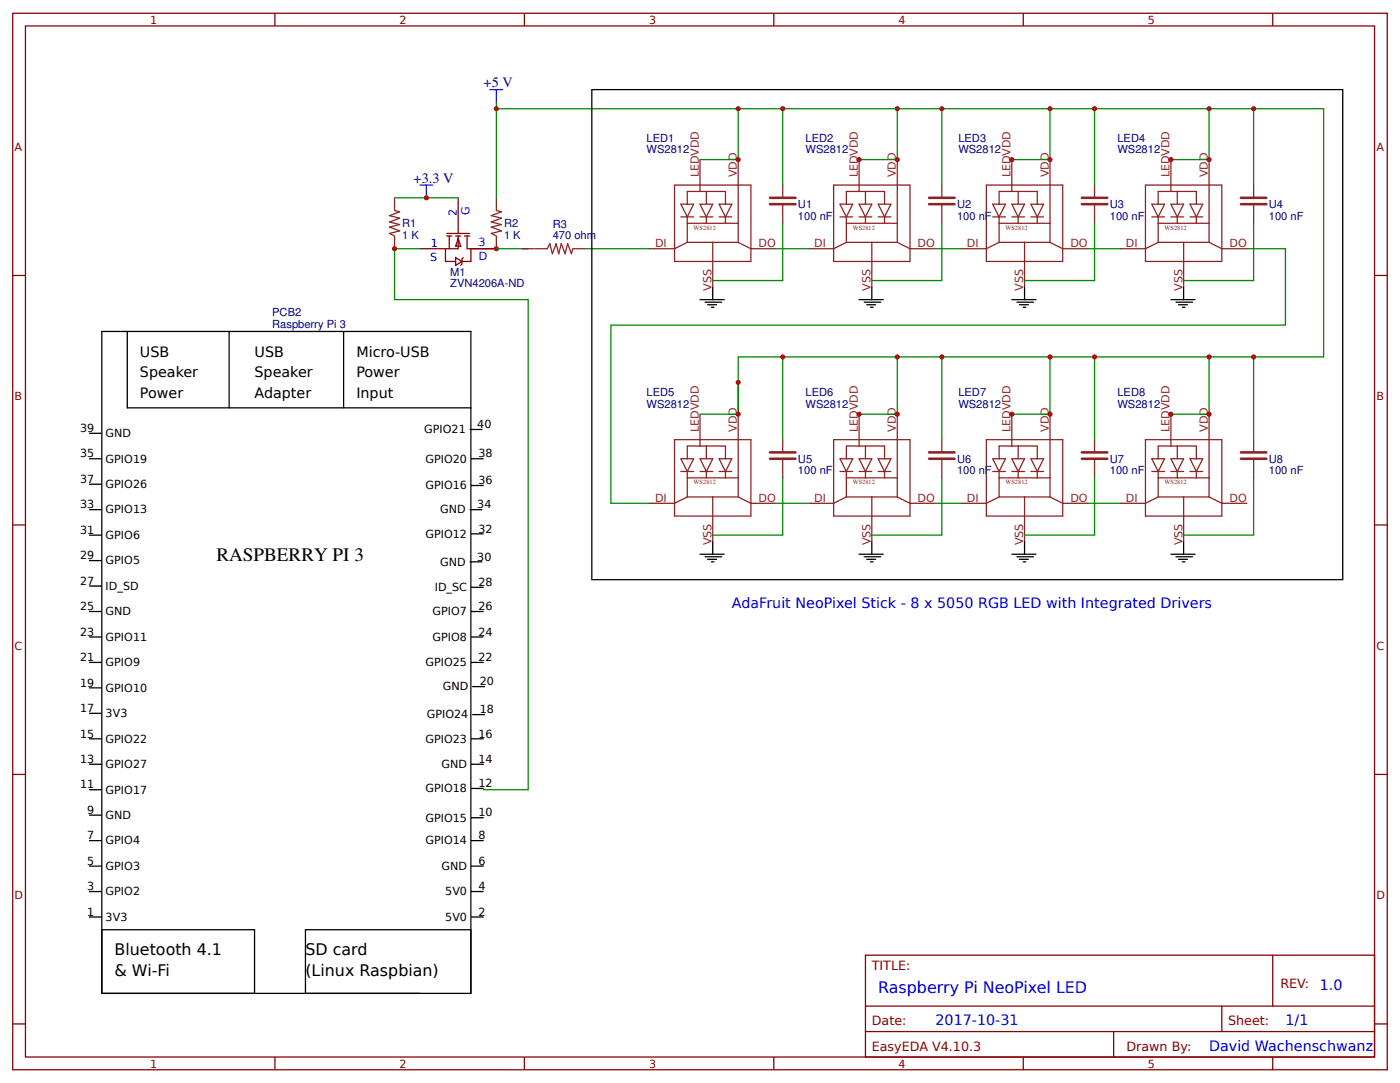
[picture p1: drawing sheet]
<svg xmlns="http://www.w3.org/2000/svg" width="293mm" height="227mm" viewBox="0 0 293 227" stroke-linecap="round" stroke-linejoin="round" font-family="sans-serif">
<g fill="none" stroke="#800" stroke-width=".27">
<path d="M2.7 2.8h288v221.3h-288zM5.3 5.4h282.7v216.1h-282.7zM57.6 2.8v2.6M109.9 2.8v2.6M162.2 2.8v2.6M214.4 2.8v2.6M266.7 2.8v2.6M2.7 57.7h2.6M288 57.7h2.7M2.7 110h2.6M288 110h2.7M2.7 162.3h2.6"/>
<path d="M288 162.3h2.7M2.7 214.5h2.6M181.4 200.1h106.6v21.4h-106.6zM181.4 210.8h106.6M181.4 216.1h106.6M233.4 216.1v5.4M256 210.8v5.3M266.7 200.1v10.7M288 214.5h2.7M57.6 221.5v2.6M109.9 221.5v2.6M162.2 221.5v2.6"/>
<path d="M214.4 221.5v2.6M266.7 221.5v2.6"/>
</g>
<g fill="#fefefe" stroke="#800" stroke-width=".27">
<path d="M96 50l.5 1.6h-1z"/>
<path d="M95.5 54l1.3 .8-1.3 .8z"/>
</g>
<path d="M88 52.1h5.3M93.6 48.9h4.8M93.6 49.4h1.1M94.1 49.4v2.7M95.5 49.4h1M96 49.4v2.7h-2.7v2.7h2.2M96 41.4v7.5M97.1 54l-.3 .2v1.1l-.3 .3M97.3 49.4h1.1M97.9 49.4v2.7h.8v2.7h-1.9M98.7 52.1h5.3" fill="none" stroke="#800" stroke-width=".27"/>
<g fill="none" stroke="#8d2323" stroke-width=".27">
<path d="M240 38.8h16v16h-16zM245.4 33.4v6.7M253.4 33.4v17.4M82.7 41.4v2.7l1 .3-2.1 .8 2.1 .5-2.1 .8 2.1 .5-2.1 .6 2.1 .8-2.1 .5 1.1 .5v2.7M104 41.4v2.7l1.1 .3-2.2 .8 2.2 .5-2.2 .8 2.2 .5-2.2 .6 2.2 .8-2.2 .5 1.1 .5v2.7M241.4 42.8h2.6l-1.3 2.6zM241.4 45.4h2.6M242.7 50.8l-2.7 1.3h-5.3M242.7 42.8v-2.7h8v2.7M242.7 45.4v5.4M242.7 50.8h10.7M242.7 46.8h10.7"/>
<path d="M245.4 42.8h2.6l-1.3 2.6zM245.4 45.4h2.6M246.7 40.1v2.7M246.7 45.4v1.4M248 50.8v9.3M249.4 42.8h2.6l-1.3 2.6zM249.4 45.4h2.6M250.7 45.4v1.4M253.4 50.8l2.6 1.3h5.4"/>
</g>
<path d="M245.4 62.8h5M246.4 63.3h3.5M247 63.8h1.8M247.8 64.4h.5M248 60.1v2.7" fill="none" stroke="#000" stroke-width=".27"/>
<circle cx="104" cy="52.1" r=".53" fill="#c00"/>
<path d="M82.7 41.4h13.3" fill="none" stroke="#080" stroke-width=".27"/>
<path d="M88 38.8h2.7M89.3 38.8v2.6" fill="none" stroke="#00f" stroke-width=".27"/>
<circle cx="89.3" cy="41.4" r=".53" fill="#c00"/>
<path d="M102.7 18.8h2.6M104 18.8v2.6" fill="none" stroke="#00f" stroke-width=".27"/>
<path d="M104 22.8h173.4v52h-122.7v12M104 21.4v20M104 52.1h6.7M122.7 52.1h13.3" fill="none" stroke="#080" stroke-width=".27"/>
<g fill="none" stroke="#8d2323" stroke-width=".27">
<path d="M141.4 38.8h16v16h-16zM146.7 33.4v6.7M154.7 33.4v17.4M174.7 38.8h16v16h-16zM180 33.4v6.7M188 33.4v17.4M206.7 38.8h16v16h-16zM212 33.4v6.7M220 33.4v17.4M109.3 52.1h5.4l.5-1.1 .5 2.2 .8-2.2 .6 2.2 .5-2.2 .8 2.2 .5-2.2 .8 2.2 .3-1.1h2.7M142.7 42.8h2.7l-1.4 2.6zM142.7 45.4h2.7"/>
<path d="M144 50.8l-2.6 1.3h-5.4M144 42.8v-2.7h8v2.7M144 45.4v5.4M144 50.8h10.7M144 46.8h10.7M146.7 42.8h2.7l-1.4 2.6zM146.7 45.4h2.7M148 40.1v2.7M148 45.4v1.4M149.4 50.8v9.3M150.7 42.8h2.7l-1.4 2.6zM150.7 45.4h2.7"/>
<path d="M152 45.4v1.4M154.7 50.8l2.7 1.3h5.3M176 42.8h2.7l-1.3 2.6zM176 45.4h2.7M177.4 50.8l-2.7 1.3h-5.3M177.4 42.8v-2.7h8v2.7M177.4 50.8h10.6M177.4 46.8h10.6M177.4 45.4v5.4M180 42.8h2.7l-1.3 2.6zM180 45.4h2.7M181.4 40.1v2.7"/>
<path d="M181.4 45.4v1.4M182.7 50.8v9.3M184 42.8h2.7l-1.3 2.6zM184 45.4h2.7M185.4 45.4v1.4M188 50.8l2.7 1.3h5.3M208 42.8h2.7l-1.3 2.6zM208 45.4h2.7M209.4 50.8l-2.7 1.3h-5.3M209.4 42.8v-2.7h8v2.7M209.4 50.8h10.6M209.4 46.8h10.6"/>
<path d="M209.4 45.4v5.4M212 42.8h2.7l-1.3 2.6zM212 45.4h2.7M213.4 40.1v2.7M213.4 45.4v1.4M214.7 50.8v9.3M216 42.8h2.7l-1.3 2.6zM216 45.4h2.7M217.4 45.4v1.4M220 50.8l2.7 1.3h5.3"/>
</g>
<g fill="none" stroke="#000" stroke-width=".27">
<path d="M26.7 69.4v16.1h72M48 69.4v16.1M72 69.4v16.1M146.7 62.8h5.1M147.8 63.3h3.4M148.3 63.8h1.9M149.1 64.4h.5M149.4 60.1v2.7M180 62.8h5.1M181.1 63.3h3.5M181.6 63.8h1.9M182.4 64.4h.6"/>
<path d="M182.7 60.1v2.7M212 62.8h5.1M213.1 63.3h3.5M213.6 63.8h1.9M214.4 64.4h.6M214.7 60.1v2.7M18.7 96.1h2.6M18.7 90.8h2.6M98.4 90h2.7M98.7 96.1h2.6M18.7 117.5h2.6M18.7 112.1h2.6"/>
<path d="M18.7 106.8h2.6M18.7 101.5h2.6M98.4 117.7h2.7M98.4 106.8h2.7M98.7 111.9h2.6M98.7 101.7h2.6M18.7 138.8h2.6M18.7 133.5h2.6M18.7 128.1h2.6M18.7 122.8h2.6M98.7 138.8h2.6M98.7 133.5h2.6"/>
<path d="M98.7 128.1h2.6M98.7 123.1h2.6M18.7 154.8h2.6M18.7 149.5h2.6M18.7 144.1h2.6M98.7 154.8h2.6M98.9 149.7h2.7M98.9 143.9h2.7M18.7 176.1h2.6M18.7 170.8h2.6M18.7 165.5h2.6M18.7 160.1h2.6"/>
<path d="M98.7 176.1h2.6M98.7 171.3h2.6M98.7 165.2h2.6M98.7 160.1h2.6M18.7 192.1h2.6M18.7 186.8h2.6M18.7 181.5h2.6M21.3 194.8h32v13.3h-32zM64 194.8h34.7v13.3h-34.7zM98.7 192.1h2.6M98.7 186.8h2.6M98.7 181.5h2.6"/>
<path d="M88 208.1h-66.7v-138.7h77.4v138.7"/>
</g>
<circle cx="104" cy="22.8" r=".53" fill="#c00"/>
<path d="M154.7 22.8v10.6h-8M162.7 52.1h6.7M196 52.1h5.4M228 52.1h6.7" fill="none" stroke="#080" stroke-width=".27"/>
<g fill="#c00">
<circle cx="154.7" cy="22.8" r=".53"/>
<circle cx="154.7" cy="33.4" r=".53"/>
</g>
<path d="M164 38.8v2.6M164 42.8v4" fill="none" stroke="#8d2323" stroke-width=".27"/>
<path d="M161.4 41.4h5.3M161.4 42.8h5.3" fill="none" stroke="#8d2323" stroke-width=".53"/>
<path d="M164 22.8v16M164 46.8v12h-14.6" fill="none" stroke="#080" stroke-width=".27"/>
<circle cx="164" cy="22.8" r=".53" fill="#c00"/>
<path d="M197.4 38.8v2.6M197.4 42.8v4" fill="none" stroke="#8d2323" stroke-width=".27"/>
<path d="M194.7 41.4h5.3M194.7 42.8h5.3" fill="none" stroke="#8d2323" stroke-width=".53"/>
<path d="M197.4 22.8v16M197.4 46.8v12h-14.7" fill="none" stroke="#080" stroke-width=".27"/>
<circle cx="197.4" cy="22.8" r=".53" fill="#c00"/>
<path d="M229.4 38.8v2.6M229.4 42.8v4" fill="none" stroke="#8d2323" stroke-width=".27"/>
<path d="M226.7 41.4h5.3M226.7 42.8h5.3" fill="none" stroke="#8d2323" stroke-width=".53"/>
<path d="M229.4 22.8v16M229.4 46.8v12h-14.7" fill="none" stroke="#080" stroke-width=".27"/>
<circle cx="229.4" cy="22.8" r=".53" fill="#c00"/>
<path d="M262.7 38.8v2.6M262.7 42.8v4" fill="none" stroke="#8d2323" stroke-width=".27"/>
<path d="M260 41.4h5.4M260 42.8h5.4" fill="none" stroke="#8d2323" stroke-width=".53"/>
<path d="M262.7 22.8v16M262.7 46.8v12h-14.7" fill="none" stroke="#080" stroke-width=".27"/>
<circle cx="262.7" cy="22.8" r=".53" fill="#c00"/>
<path d="M88 52.1h-5.3v10.7h28v102.7h-9.4v-.3" fill="none" stroke="#080" stroke-width=".27"/>
<circle cx="82.7" cy="52.1" r=".53" fill="#c00"/>
<g fill="none" stroke="#000" stroke-width=".27">
<path d="M146.7 116.1h5.1M147.8 116.7h3.4M148.3 117.2h1.9M149.1 117.7h.5M149.4 113.5v2.6M180 116.1h5.1M181.1 116.7h3.5M181.6 117.2h1.9M182.4 117.7h.6M182.7 113.5v2.6M212 116.1h5.1M213.1 116.7h3.5"/>
<path d="M213.6 117.2h1.9M214.4 117.7h.6M214.7 113.5v2.6M245.4 116.1h5M246.4 116.7h3.5M247 117.2h1.8M247.8 117.7h.5M248 113.5v2.6"/>
</g>
<g fill="none" stroke="#8d2323" stroke-width=".27">
<path d="M141.4 92.1h16v16h-16zM142.7 96.1h2.7l-1.4 2.7zM142.7 98.8h2.7M144 96.1v-2.6h8v2.6M144 98.8v5.3M146.7 96.1h2.7l-1.4 2.7zM146.7 98.8h2.7M146.7 86.8v6.7M148 93.5v2.6M148 98.8v1.3M150.7 96.1h2.7l-1.4 2.7zM150.7 98.8h2.7"/>
<path d="M152 98.8v1.3M154.7 86.8v17.3M164 92.1v2.7M164 96.1v4M174.7 92.1h16v16h-16zM176 96.1h2.7l-1.3 2.7zM176 98.8h2.7M177.4 96.1v-2.6h8v2.6M177.4 98.8v5.3M180 96.1h2.7l-1.3 2.7zM180 98.8h2.7M180 86.8v6.7"/>
<path d="M181.4 93.5v2.6M181.4 98.8v1.3M184 96.1h2.7l-1.3 2.7zM184 98.8h2.7M185.4 98.8v1.3M188 86.8v17.3M197.4 92.1v2.7M197.4 96.1v4M206.7 92.1h16v16h-16zM208 96.1h2.7l-1.3 2.7zM208 98.8h2.7M209.4 96.1v-2.6h8v2.6"/>
<path d="M209.4 98.8v5.3M212 96.1h2.7l-1.3 2.7zM212 98.8h2.7M212 86.8v6.7M213.4 93.5v2.6M213.4 98.8v1.3M216 96.1h2.7l-1.3 2.7zM216 98.8h2.7M217.4 98.8v1.3M220 86.8v17.3M229.4 92.1v2.7M229.4 96.1v4"/>
<path d="M240 92.1h16v16h-16zM241.4 96.1h2.6l-1.3 2.7zM241.4 98.8h2.6M242.7 96.1v-2.6h8v2.6M242.7 98.8v5.3M245.4 86.8v6.7M245.4 96.1h2.6l-1.3 2.7zM245.4 98.8h2.6M246.7 93.5v2.6M246.7 98.8v1.3M249.4 96.1h2.6l-1.3 2.7zM249.4 98.8h2.6"/>
<path d="M250.7 98.8v1.3M253.4 86.8v17.3M262.7 92.1v2.7M262.7 96.1v4M144 104.1l-2.6 1.4h-5.4M144 104.1h10.7M144 100.1h10.7M149.4 104.1v9.4M154.7 104.1l2.7 1.4h5.3M177.4 104.1l-2.7 1.4h-5.3M177.4 104.1h10.6M177.4 100.1h10.6"/>
<path d="M182.7 104.1v9.4M188 104.1l2.7 1.4h5.3M209.4 104.1l-2.7 1.4h-5.3M209.4 104.1h10.6M209.4 100.1h10.6M214.7 104.1v9.4M220 104.1l2.7 1.4h5.3M242.7 104.1l-2.7 1.4h-5.3M242.7 104.1h10.7M242.7 100.1h10.7M248 104.1v9.4M253.4 104.1l2.6 1.4h5.4"/>
</g>
<path d="M164 74.8v17.3M197.4 74.8v17.3M229.4 74.8v17.3M262.7 74.8v17.3M154.7 80.1v6.7h-8M162.7 105.5h6.7M164 100.1v12h-14.6M196 105.5h5.4M197.4 100.1v12h-14.7M228 105.5h6.7M229.4 100.1v12h-14.7M262.7 100.1v12h-14.7" fill="none" stroke="#080" stroke-width=".27"/>
<path d="M161.4 94.8h5.3M161.4 96.1h5.3M194.7 94.8h5.3M194.7 96.1h5.3M226.7 94.8h5.3M226.7 96.1h5.3M260 94.8h5.4M260 96.1h5.4" fill="none" stroke="#8d2323" stroke-width=".53"/>
<g fill="#c00">
<circle cx="154.7" cy="86.8" r=".53"/>
<circle cx="154.7" cy="80.1" r=".53"/>
<circle cx="164" cy="74.8" r=".53"/>
<circle cx="197.4" cy="74.8" r=".53"/>
<circle cx="229.4" cy="74.8" r=".53"/>
<circle cx="262.7" cy="74.8" r=".53"/>
</g>
<path d="M261.4 52.1h8v16h-141.4v37.4h8M188 74.8v12h-8" fill="none" stroke="#080" stroke-width=".27"/>
<g fill="#c00">
<circle cx="188" cy="74.8" r=".53"/>
<circle cx="188" cy="86.8" r=".53"/>
<circle cx="180" cy="86.8" r=".53"/>
</g>
<path d="M220 74.8v12h-8" fill="none" stroke="#080" stroke-width=".27"/>
<g fill="#c00">
<circle cx="220" cy="74.8" r=".53"/>
<circle cx="220" cy="86.8" r=".53"/>
<circle cx="212" cy="86.8" r=".53"/>
</g>
<path d="M253.4 74.8v12h-8" fill="none" stroke="#080" stroke-width=".27"/>
<g fill="#c00">
<circle cx="253.4" cy="74.8" r=".53"/>
<circle cx="253.4" cy="86.8" r=".53"/>
<circle cx="245.4" cy="86.8" r=".53"/>
</g>
<path d="M253.4 22.8v10.6h-8" fill="none" stroke="#080" stroke-width=".27"/>
<g fill="#c00">
<circle cx="253.4" cy="22.8" r=".53"/>
<circle cx="253.4" cy="33.4" r=".53"/>
<circle cx="245.4" cy="33.4" r=".53"/>
</g>
<path d="M220 22.8v10.6h-8" fill="none" stroke="#080" stroke-width=".27"/>
<g fill="#c00">
<circle cx="220" cy="22.8" r=".53"/>
<circle cx="220" cy="33.4" r=".53"/>
<circle cx="212" cy="33.4" r=".53"/>
</g>
<path d="M188 22.8v10.6h-8" fill="none" stroke="#080" stroke-width=".27"/>
<g fill="#c00">
<circle cx="188" cy="22.8" r=".53"/>
<circle cx="188" cy="33.4" r=".53"/>
<circle cx="180" cy="33.4" r=".53"/>
</g>
<path d="M124 18.8h157.4v102.7h-157.4z" fill="none" stroke="#000" stroke-width=".27"/>
<text font-size="4" x="45.3" y="117.5">RASPBERRY PI 3</text>
<g font-size="3.3">
<text x="24" y="200.1">Bluetooth 4.1</text>
<text x="64" y="200.1">SD card</text>
<text x="24" y="204.4">&amp; Wi-Fi</text>
<text x="64" y="204.4">(Linux Raspbian)</text>
</g>
<text font-size="3.3" fill="#00f" x="184" y="208.1">Raspberry Pi NeoPixel LED</text>
<g font-size="3" fill="#000080">
<text x="101.3" y="18.2">+5 V</text>
<text x="86.7" y="38.2">+3.3 V</text>
</g>
<g font-size="3">
<text x="29.3" y="74.8">USB</text>
<text x="53.3" y="74.8">USB</text>
<text x="74.7" y="74.8">Micro-USB</text>
<text x="29.3" y="79">Speaker</text>
<text x="29.3" y="83.3">Power</text>
<text x="53.3" y="79">Speaker</text>
<text x="53.3" y="83.3">Adapter</text>
<text x="74.7" y="79">Power</text>
<text x="74.7" y="83.3">Input</text>
</g>
<g font-size="3" fill="#00f">
<text x="153.4" y="127.4">AdaFruit NeoPixel Stick - 8 x 5050 RGB LED with Integrated Drivers</text>
<text x="276.6" y="207.3">1.0</text>
<text x="196" y="214.8">2017-10-31</text>
<text x="269.4" y="214.8">1/1</text>
<text x="253.4" y="220.1">David Wachenschwanz</text>
</g>
<g font-size="2.7" fill="#800">
<text x="182.7" y="203.3">TITLE:</text>
<text x="268.3" y="207.1">REV:</text>
<text x="182.7" y="214.8">Date:</text>
<text x="257.4" y="214.8">Sheet:</text>
<text x="182.7" y="220.1">EasyEDA V4.10.3</text>
<text x="236" y="220.1">Drawn By:</text>
</g>
<g font-size="2.3" fill="#800">
<text x="31.5" y="5">1</text>
<text x="83.7" y="5">2</text>
<text x="136" y="5">3</text>
<text x="188.3" y="5">4</text>
<text x="240.6" y="5">5</text>
<text x="3.1" y="31.6">A</text>
<text x="288.4" y="31.6">A</text>
<text x="3.1" y="83.9">B</text>
<text x="288.4" y="83.9">B</text>
<text x="3.1" y="136.1">C</text>
<text x="288.4" y="136.1">C</text>
<text x="3.1" y="188.4">D</text>
<text x="288.4" y="188.4">D</text>
<text x="31.5" y="223.7">1</text>
<text x="83.7" y="223.7">2</text>
<text x="136" y="223.7">3</text>
<text x="188.3" y="223.7">4</text>
<text x="240.6" y="223.7">5</text>
</g>
<g font-size="2.3" fill="#000080">
<text x="135.5" y="29.7">LED1</text>
<text x="168.8" y="29.7">LED2</text>
<text x="200.8" y="29.7">LED3</text>
<text x="234.2" y="29.7">LED4</text>
<text x="135.5" y="32.1">WS2812</text>
<text x="168.8" y="32.1">WS2812</text>
<text x="200.8" y="32.1">WS2812</text>
<text x="234.2" y="32.1">WS2812</text>
<text x="84.3" y="47.6">R1</text>
<text x="105.6" y="47.6">R2</text>
<text x="115.8" y="47.8">R3</text>
<text x="167.2" y="46">100 nF</text>
<text x="167.2" y="43.6">U1</text>
<text x="200.6" y="46">100 nF</text>
<text x="200.6" y="43.6">U2</text>
<text x="232.6" y="46">100 nF</text>
<text x="232.6" y="43.6">U3</text>
<text x="265.9" y="46">100 nF</text>
<text x="265.9" y="43.6">U4</text>
<text x="84.3" y="50">1 K</text>
<text x="105.6" y="50">1 K</text>
<text x="115.8" y="50.1">470 ohm</text>
<text x="94.3" y="57.8">M1</text>
<text x="94.3" y="60.1">ZVN4206A-ND</text>
<text x="57" y="68.6">Raspberry Pi 3</text>
<text x="57" y="66.3">PCB2</text>
<text x="135.5" y="83.1">LED5</text>
<text x="168.8" y="83.1">LED6</text>
<text x="200.8" y="83.1">LED7</text>
<text x="234.2" y="83.1">LED8</text>
<text x="135.5" y="85.5">WS2812</text>
<text x="168.8" y="85.5">WS2812</text>
<text x="200.8" y="85.5">WS2812</text>
<text x="234.2" y="85.5">WS2812</text>
<text x="167.2" y="99.4">100 nF</text>
<text x="167.2" y="97">U5</text>
<text x="200.6" y="99.4">100 nF</text>
<text x="200.6" y="97">U6</text>
<text x="232.6" y="99.4">100 nF</text>
<text x="232.6" y="97">U7</text>
<text x="265.9" y="99.4">100 nF</text>
<text x="265.9" y="97">U8</text>
</g>
<g font-size="2.3" fill="#8d2323">
<text x="146.4" y="37.2" transform="rotate(-90 146.4 37.2)">LEDVDD</text>
<text x="154.4" y="37.2" transform="rotate(-90 154.4 37.2)">VDD</text>
<text x="179.8" y="37.2" transform="rotate(-90 179.8 37.2)">LEDVDD</text>
<text x="187.8" y="37.2" transform="rotate(-90 187.8 37.2)">VDD</text>
<text x="211.8" y="37.2" transform="rotate(-90 211.8 37.2)">LEDVDD</text>
<text x="219.8" y="37.2" transform="rotate(-90 219.8 37.2)">VDD</text>
<text x="245.1" y="37.2" transform="rotate(-90 245.1 37.2)">LEDVDD</text>
<text x="253.1" y="37.2" transform="rotate(-90 253.1 37.2)">VDD</text>
<text x="137.3" y="51.8">DI</text>
<text x="159" y="51.8">DO</text>
<text x="170.6" y="51.8">DI</text>
<text x="192.3" y="51.8">DO</text>
<text x="202.6" y="51.8">DI</text>
<text x="224.3" y="51.8">DO</text>
<text x="235.9" y="51.8">DI</text>
<text x="257.6" y="51.8">DO</text>
<text x="149.1" y="60.9" transform="rotate(-90 149.1 60.9)">VSS</text>
<text x="182.4" y="60.9" transform="rotate(-90 182.4 60.9)">VSS</text>
<text x="214.4" y="60.9" transform="rotate(-90 214.4 60.9)">VSS</text>
<text x="247.8" y="60.9" transform="rotate(-90 247.8 60.9)">VSS</text>
<text x="146.4" y="90.5" transform="rotate(-90 146.4 90.5)">LEDVDD</text>
<text x="154.4" y="90.5" transform="rotate(-90 154.4 90.5)">VDD</text>
<text x="179.8" y="90.5" transform="rotate(-90 179.8 90.5)">LEDVDD</text>
<text x="187.8" y="90.5" transform="rotate(-90 187.8 90.5)">VDD</text>
<text x="211.8" y="90.5" transform="rotate(-90 211.8 90.5)">LEDVDD</text>
<text x="219.8" y="90.5" transform="rotate(-90 219.8 90.5)">VDD</text>
<text x="245.1" y="90.5" transform="rotate(-90 245.1 90.5)">LEDVDD</text>
<text x="253.1" y="90.5" transform="rotate(-90 253.1 90.5)">VDD</text>
<text x="137.3" y="105.2">DI</text>
<text x="159" y="105.2">DO</text>
<text x="170.6" y="105.2">DI</text>
<text x="192.3" y="105.2">DO</text>
<text x="202.6" y="105.2">DI</text>
<text x="224.3" y="105.2">DO</text>
<text x="235.9" y="105.2">DI</text>
<text x="257.6" y="105.2">DO</text>
<text x="149.1" y="114.3" transform="rotate(-90 149.1 114.3)">VSS</text>
<text x="182.4" y="114.3" transform="rotate(-90 182.4 114.3)">VSS</text>
<text x="214.4" y="114.3" transform="rotate(-90 214.4 114.3)">VSS</text>
<text x="247.8" y="114.3" transform="rotate(-90 247.8 114.3)">VSS</text>
</g>
<g font-size="2.3" fill="#00f">
<text x="95.7" y="45.2" transform="rotate(-90 95.7 45.2)">2</text>
<text x="98.4" y="45.1" transform="rotate(-90 98.4 45.1)">G</text>
<text x="90.3" y="51.8">1</text>
<text x="100.3" y="51.6">3</text>
<text x="90.1" y="54.8">S</text>
<text x="100.4" y="54.5">D</text>
</g>
<g font-size="2.3">
<text x="100" y="89.7">40</text>
<text x="16.8" y="95.9">35</text>
<text x="16.8" y="90.5">39</text>
<text x="22.1" y="91.6">GND</text>
<text x="88.9" y="90.8">GPIO21</text>
<text x="100.3" y="95.9">38</text>
<text x="16.8" y="101.2">37</text>
<text x="22.1" y="96.9">GPIO19</text>
<text x="89.2" y="96.9">GPIO20</text>
<text x="100.3" y="101.5">36</text>
<text x="16.8" y="106.5">33</text>
<text x="22.1" y="107.6">GPIO13</text>
<text x="22.1" y="102.3">GPIO26</text>
<text x="89.2" y="102.5">GPIO16</text>
<text x="92.3" y="107.6">GND</text>
<text x="100" y="106.5">34</text>
<text x="16.8" y="111.9">31</text>
<text x="22.1" y="112.9">GPIO6</text>
<text x="89.2" y="112.7">GPIO12</text>
<text x="100.3" y="111.6">32</text>
<text x="16.8" y="117.2">29</text>
<text x="22.1" y="118.3">GPIO5</text>
<text x="92.3" y="118.5">GND</text>
<text x="100" y="117.5">30</text>
<text x="16.8" y="122.5">27</text>
<text x="22.1" y="123.6">ID_SD</text>
<text x="91.1" y="123.9">ID_SC</text>
<text x="100.3" y="122.8">28</text>
<text x="16.8" y="127.9">25</text>
<text x="22.1" y="128.9">GND</text>
<text x="90.7" y="128.9">GPIO7</text>
<text x="100.3" y="127.9">26</text>
<text x="16.8" y="133.2">23</text>
<text x="22.1" y="134.3">GPIO11</text>
<text x="90.7" y="134.3">GPIO8</text>
<text x="100.3" y="133.2">24</text>
<text x="16.8" y="143.9">19</text>
<text x="16.8" y="138.5">21</text>
<text x="22.1" y="139.6">GPIO9</text>
<text x="89.2" y="139.6">GPIO25</text>
<text x="100.3" y="138.5">22</text>
<text x="100.5" y="143.6">20</text>
<text x="16.8" y="149.2">17</text>
<text x="22.1" y="144.9">GPIO10</text>
<text x="92.8" y="144.7">GND</text>
<text x="100.5" y="149.5">18</text>
<text x="16.8" y="154.5">15</text>
<text x="22.1" y="155.6">GPIO22</text>
<text x="22.1" y="150.3">3V3</text>
<text x="89.2" y="155.6">GPIO23</text>
<text x="89.4" y="150.5">GPIO24</text>
<text x="100.3" y="154.5">16</text>
<text x="16.8" y="159.9">13</text>
<text x="22.1" y="160.9">GPIO27</text>
<text x="92.5" y="160.9">GND</text>
<text x="100.3" y="159.9">14</text>
<text x="16.8" y="165.2">11</text>
<text x="22.1" y="166.3">GPIO17</text>
<text x="89.2" y="166">GPIO18</text>
<text x="100.3" y="164.9">12</text>
<text x="18.2" y="170.5">9</text>
<text x="22.1" y="171.6">GND</text>
<text x="89.2" y="172.1">GPIO15</text>
<text x="100.3" y="171.1">10</text>
<text x="18.2" y="175.9">7</text>
<text x="22.1" y="176.9">GPIO4</text>
<text x="89.2" y="176.9">GPIO14</text>
<text x="100.3" y="175.9">8</text>
<text x="18.2" y="181.2">5</text>
<text x="22.1" y="182.3">GPIO3</text>
<text x="92.5" y="182.3">GND</text>
<text x="100.3" y="181.2">6</text>
<text x="18.2" y="191.9">1</text>
<text x="18.2" y="186.5">3</text>
<text x="22.1" y="187.6">GPIO2</text>
<text x="93.3" y="187.6">5V0</text>
<text x="100.3" y="191.9">2</text>
<text x="100.3" y="186.5">4</text>
<text x="22.1" y="192.9">3V3</text>
<text x="93.3" y="192.9">5V0</text>
</g>
<g font-size="1.3" fill="#8d2323">
<text x="145.4" y="48.1">WS2812</text>
<text x="178.7" y="48.1">WS2812</text>
<text x="210.7" y="48.1">WS2812</text>
<text x="244" y="48.1">WS2812</text>
<text x="145.4" y="101.5">WS2812</text>
<text x="178.7" y="101.5">WS2812</text>
<text x="210.7" y="101.5">WS2812</text>
<text x="244" y="101.5">WS2812</text>
</g>
</svg>
